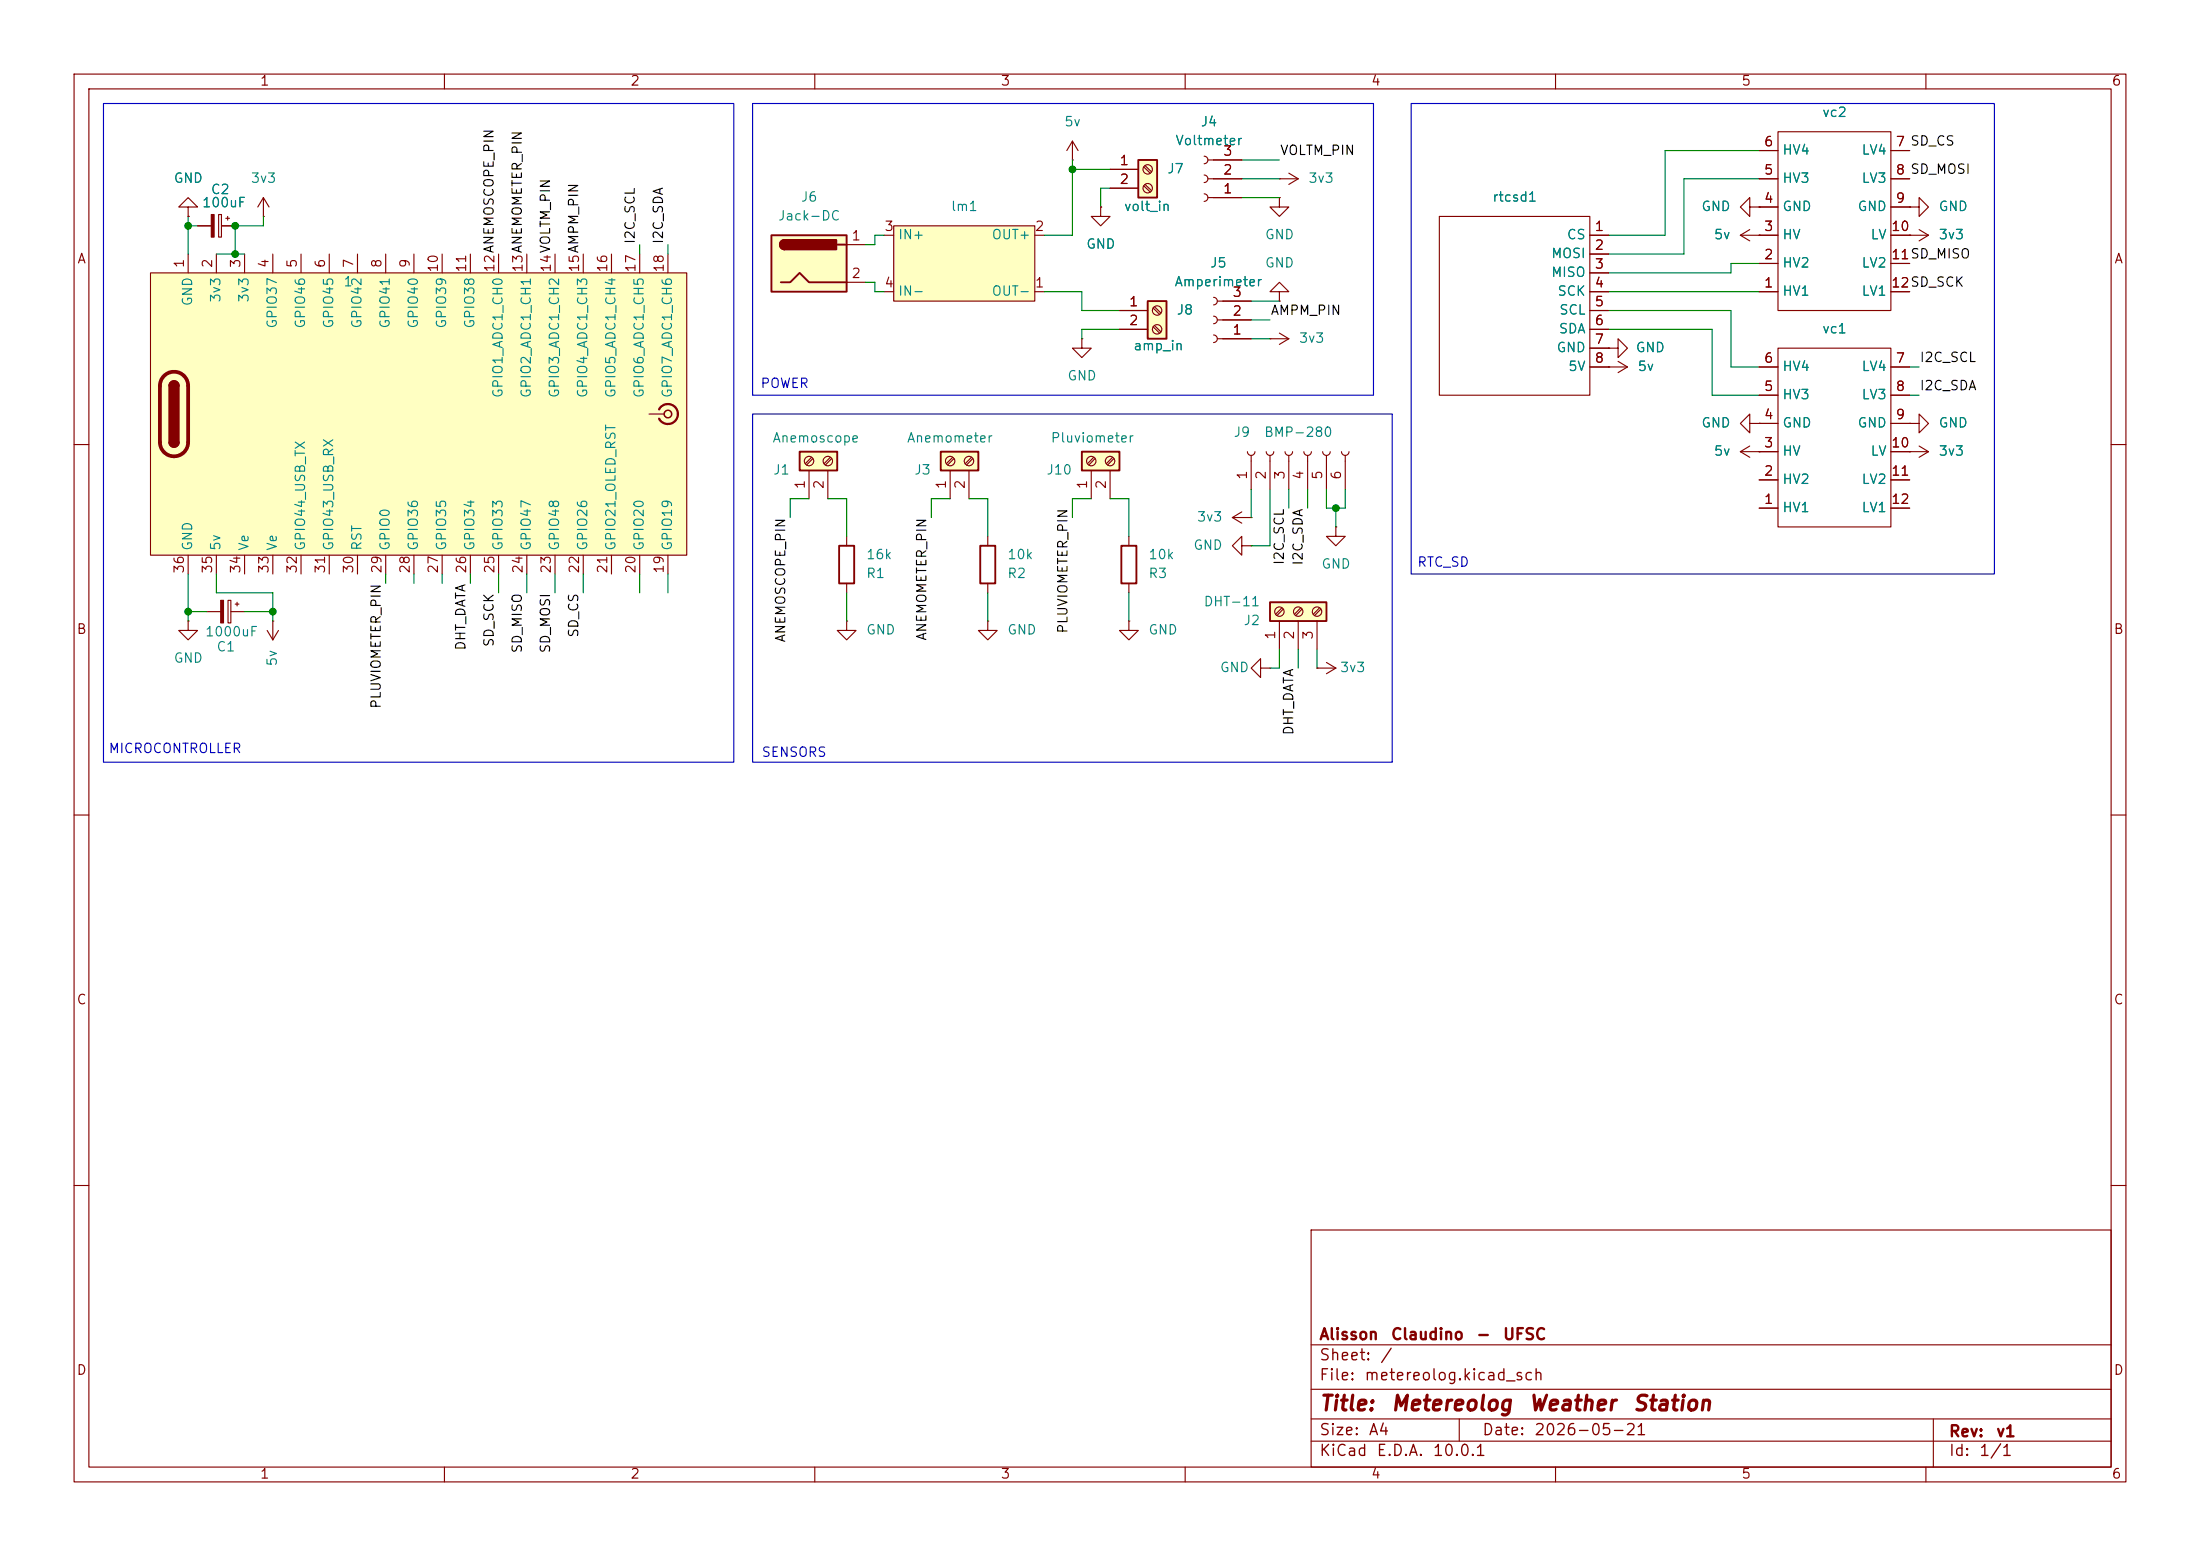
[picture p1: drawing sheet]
<svg xmlns="http://www.w3.org/2000/svg" width="297mm" height="210mm" viewBox="0 0 297 210" stroke-linecap="round" stroke-linejoin="round" font-family="sans-serif">
<g fill="none" stroke="#840000" stroke-width=".15">
<path d="M10 10h277v190h-277zM12 12h273v186h-273zM60 10v2M110 10v2M144.8 19.1l-.8 1.2M144.8 19.1l.7 1.2M144.8 19.1v2.5M160 10v2M210 10v2M260 10v2M144.8 21.6h.1M172.7 39.4h1.3l-1.3-1.3-1.3 1.3h1.3v1.2"/>
<path d="M172.7 24.1h.1M172.7 26.7v1.2h1.3l-1.3 1.3-1.3-1.3h1.3M172.7 26.7h.1M172.7 24.1h2.6M174 23.4l1.3 .7M175.3 24.1l-1.3 .8M146 45.7v1.3h1.3l-1.3 1.3-1.2-1.3h1.2M146 45.7h.1M163.8 45.2a.51 .51 0 0 1 .5 .5 .51 .51 0 0 1-.5 .5M163.8 42.7a.51 .51 0 0 1 .5 .5 .51 .51 0 0 1-.5 .5M163.8 40.1a.51 .51 0 0 1 .5 .5 .51 .51 0 0 1-.5 .5M164.3 45.7h4.6"/>
<path d="M164.3 43.2h4.6M164.3 40.6h4.6M172.7 40.6h.1M10 60h2M166.4 69.9l1.2 .7M166.4 69.9h2.5M167.6 69.1l-1.2 .8M168.9 69.9h.1M285 60h2M10 110h2M285 110h2M10 160h2"/>
<path d="M177 166h108v32h-108zM285 160h2M60 198v2M110 198v2M160 198v2M177 194.5h108M177 191.5h108M177 187.5h108M177 181.5h108M197 191.5v3M210 198v2M260 198v2"/>
<path d="M261 191.5v6.5"/>
</g>
<path d="M154.9 40.6h2.6v5.1h-2.6z" fill="#ffffc2"/>
<path d="M154.9 40.6h2.6v5.1h-2.6z" fill="none" stroke="#840000" stroke-width=".25"/>
<g fill="none" stroke="#840000" stroke-width=".15">
<path d="M151.1 41.9h3.8M151.1 44.5h3.8M155.7 41.6l.8 .8M155.7 44.1l.8 .9M155.9 41.4l.8 .8M155.9 43.9l.8 .9"/>
<circle cx="156.2" cy="41.9" r=".63"/>
<circle cx="156.2" cy="44.4" r=".63"/>
</g>
<path d="M120.6 30.5h19.1v10.1h-19.1z" fill="#ffffc2"/>
<path d="M119.4 39.4h1.2M119.4 31.8h1.2M120.6 30.5h19.1v10.1h-19.1zM139.7 39.4h1.3M139.7 31.8h1.3M162.6 26.2a.51 .51 0 0 1 .5 .5 .51 .51 0 0 1-.5 .5M162.6 23.6a.51 .51 0 0 1 .5 .5 .51 .51 0 0 1-.5 .5M162.6 21.1a.51 .51 0 0 1 .5 .5 .51 .51 0 0 1-.5 .5M163.1 26.7h4.5M163.1 24.1h4.5M163.1 21.6h4.5" fill="none" stroke="#840000" stroke-width=".15"/>
<path d="M153.7 21.6h2.5v5.1h-2.5z" fill="#ffffc2"/>
<path d="M153.7 21.6h2.5v5.1h-2.5z" fill="none" stroke="#840000" stroke-width=".25"/>
<g fill="none" stroke="#840000" stroke-width=".15">
<path d="M149.9 22.9h3.8M149.9 25.4h3.8M154.4 22.5l.9 .9M154.4 25.1l.9 .8M154.6 22.4l.8 .8M154.6 24.9l.8 .8"/>
<circle cx="154.9" cy="25.4" r=".63"/>
<circle cx="154.9" cy="22.9" r=".63"/>
</g>
<path d="M104.1 31.8h10.2v7.6h-10.2z" fill="#ffffc2"/>
<path d="M104.1 31.8h10.2v7.6h-10.2zM105.4 38.1h1.3l1.2-1.3 1.3 1.3h5.1M105.9 32.4a.64 .64 0 0 0-.6 .6 .64 .64 0 0 0 .6 .7M113 33h1.3" fill="none" stroke="#840000" stroke-width=".25"/>
<g fill="#840000" stroke="#840000" stroke-width=".25">
<path d="M105.5 32.6l.4-.2v1.3a.63 .63 0 0 1-.6-.4 .63 .63 0 0 1 .2-.7z"/>
<path d="M105.9 32.4h7v1.3h-7z"/>
</g>
<g fill="none" stroke="#840000" stroke-width=".15">
<path d="M240 17.8h15.3v24.1h-15.3zM114.3 33h2.5M114.3 38.1h2.5M148.6 27.9v1.3h1.3l-1.3 1.3-1.3-1.3h1.3M148.6 27.9h.1M194.3 29.2h20.3v24.1h-20.3zM214.6 31.8h2.6M214.6 34.3h2.6M214.6 36.8h2.6M214.6 39.4h2.6M234.9 31.8h5.1M234.9 31.8l1.3 .7"/>
<path d="M236.2 27.9v-1.2l-1.3 1.2 1.3 1.3v-1.3h1.3M236.2 31l-1.3 .8M237.5 31.8h.1M237.5 27.9h.1M237.5 39.4h2.5M237.5 35.6h2.5M237.5 27.9h2.5M237.5 24.1h2.5M237.5 20.3h2.5M255.3 31.8h5M255.3 39.4h2.5M255.3 35.6h2.5"/>
<path d="M255.3 27.9h2.5M255.3 24.1h2.5M255.3 20.3h2.5M257.8 27.9h1.3v-1.2l1.2 1.2-1.2 1.3v-1.3M257.8 27.9h.1M257.8 31.8h.1M259.1 31l1.2 .8M260.3 31.8l-1.2 .7M214.6 41.9h2.6M214.6 44.5h2.6M214.6 47h2.6M214.6 49.5h5.1"/>
<path d="M217.2 49.5h.1M217.2 47h1.2v-1.3l1.3 1.3-1.3 1.3v-1.3M217.2 47h.1M218.4 48.8l1.3 .7M219.7 49.5l-1.3 .8M236.2 57.2v-1.3l-1.3 1.3 1.3 1.2v-1.2h1.3M237.5 57.2h.1M257.8 57.2h1.3v-1.3l1.2 1.3-1.2 1.2v-1.2M257.8 57.2h.1M234.9 61l1.3 .7M234.9 61h2.6M236.2 60.2l-1.3 .8"/>
<path d="M237.5 61h.1M257.8 61h.1M257.8 61h2.5M259.1 60.2l1.2 .8M260.3 61l-1.2 .7M25.4 83.8v1.3h1.3l-1.3 1.3-1.3-1.3h1.3M25.4 83.8h.1M27.9 82.6h1.9M30.8 81h.4v3.1h-.4zM31.2 82.6h1.8M31.7 81.5h.6M32 81.3v.5"/>
<path d="M36.1 85.1l.7 1.3M36.8 83.8h.1M36.8 83.8v2.6M37.6 85.1l-.8 1.3"/>
</g>
<path d="M29.8 81h.4v3.1h-.4z" fill="#840000" stroke="#840000" stroke-width=".15"/>
<path d="M146 61h5.1v2.5h-5.1z" fill="#ffffc2"/>
<path d="M146 61h5.1v2.5h-5.1z" fill="none" stroke="#840000" stroke-width=".25"/>
<g fill="none" stroke="#840000" stroke-width=".15">
<path d="M237.5 57.2h2.5M237.5 53.3h2.5M237.5 49.5h2.5M240 47h15.3v24.1h-15.3zM255.3 57.2h2.5M255.3 53.3h2.5M255.3 49.5h2.5M147.3 63.5v3.8M147.7 61.7l-.9 .9M147.8 61.9l-.8 .9M149.9 63.5v3.8M150.2 61.7l-.8 .9"/>
<path d="M150.4 61.9l-.9 .9M237.5 68.6h2.5M237.5 64.8h2.5M237.5 61h2.5M255.3 68.6h2.5M255.3 64.8h2.5M255.3 61h2.5M152.4 83.8v1.3h1.3l-1.3 1.3-1.3-1.3h1.3M152.4 83.8h.1"/>
<circle cx="147.3" cy="62.2" r=".63"/>
<circle cx="149.9" cy="62.2" r=".63"/>
</g>
<path d="M20.3 36.8h72.4v38.1h-72.4z" fill="#ffffc2"/>
<path d="M22.1 50.7a1.9 1.9 0 0 1 2.1-.4 1.9 1.9 0 0 1 1.2 1.8v7.6a1.91 1.91 0 0 1-1.9 1.9 1.91 1.91 0 0 1-1.9-1.9v-7.6a1.9 1.9 0 0 1 .5-1.4z" fill="none" stroke="#840000" stroke-width=".51"/>
<g fill="#840000" stroke="#840000" stroke-width=".25">
<path d="M22.9 52.1h1.2v7.6h-1.2z"/>
<path d="M23 51.6a.64 .64 0 0 1 .7-.1 .64 .64 0 0 1 .4 .6h-1.2z"/>
<path d="M22.9 59.7h1.2a.64 .64 0 0 1-.6 .6 .64 .64 0 0 1-.6-.6z"/>
</g>
<path d="M22.9 52.1a.64 .64 0 0 1 .6-.7 .64 .64 0 0 1 .6 .7M22.9 59.7a.64 .64 0 0 0 .6 .6 .64 .64 0 0 0 .6-.6M132.3 73.7h2.1v5h-2.1zM151.4 73.7h2v5h-2z" fill="none" stroke="#840000" stroke-width=".25"/>
<g fill="none" stroke="#840000" stroke-width=".15">
<path d="M20.3 36.8h72.4v38.1h-72.4zM25.4 27.9h1.3l-1.3-1.2-1.3 1.2h1.3v1.3M25.4 29.2h.1M25.4 34.3v2.5M26.7 30.5h1.8M29.2 34.3v2.5M29.5 29h.4v3h-.4zM29.9 30.5h1.8M30.5 29.5h.5M30.7 29.2v.5M33 34.3v2.5M35.6 29.2h.1"/>
<path d="M35.6 26.7l.7 1.2M35.6 26.7l-.8 1.2M35.6 26.7v2.5M36.8 34.3v2.5M40.6 34.3v2.5M44.4 34.3v2.5M48.3 34.3v2.5M52.1 34.3v2.5M55.9 34.3v2.5M59.7 34.3v2.5M63.5 34.3v2.5M67.3 34.3v2.5"/>
<path d="M71.1 34.3v2.5M74.9 34.3v2.5M78.7 34.3v2.5M82.5 34.3v2.5M86.4 34.3v2.5M90.2 34.3v2.5M87.6 55.9h2.1M171.4 45.7h.1M171.4 45.7h2.6M172.7 45l1.3 .7M174 45.7l-1.3 .8M25.4 74.9v2.6"/>
<path d="M29.2 74.9v2.6M33 74.9v2.6M36.8 74.9v2.6M40.6 74.9v2.6M44.4 74.9v2.6M48.3 74.9v2.6M52.1 74.9v2.6M55.9 74.9v2.6M59.7 74.9v2.6M63.5 74.9v2.6M67.3 74.9v2.6M71.1 74.9v2.6"/>
<path d="M74.9 74.9v2.6M78.7 74.9v2.6M82.5 74.9v2.6M86.4 74.9v2.6M90.2 74.9v2.6M133.3 72.4v1.3M133.3 78.7v1.3M152.4 72.4v1.3M152.4 78.7v1.3M133.3 83.8v1.3h1.3l-1.3 1.3-1.2-1.3h1.2M133.3 83.8h.1"/>
</g>
<circle cx="90.2" cy="55.9" r=".51" fill="none" stroke="#840000" stroke-width=".2"/>
<path d="M89 55.2a1.35 1.35 0 0 1 2-.4 1.35 1.35 0 0 1 0 2.1 1.35 1.35 0 0 1-2-.4" fill="none" stroke="#840000" stroke-width=".3"/>
<path d="M28.5 29h.4v3h-.4z" fill="#840000" stroke="#840000" stroke-width=".15"/>
<path d="M127 61h5.1v2.5h-5.1z" fill="#ffffc2"/>
<path d="M113.3 73.7h2v5h-2zM127 61h5.1v2.5h-5.1z" fill="none" stroke="#840000" stroke-width=".25"/>
<g fill="none" stroke="#840000" stroke-width=".15">
<path d="M114.3 72.4v1.3M114.3 78.7v1.3M128.3 63.5v3.8M128.6 61.7l-.8 .9M128.8 61.9l-.9 .9M130.8 63.5v3.8M131.1 61.7l-.8 .9M131.3 61.9l-.8 .9"/>
<circle cx="128.3" cy="62.2" r=".63"/>
<circle cx="130.8" cy="62.2" r=".63"/>
</g>
<path d="M107.9 61h5.1v2.5h-5.1z" fill="#ffffc2"/>
<path d="M107.9 61h5.1v2.5h-5.1z" fill="none" stroke="#840000" stroke-width=".25"/>
<g fill="none" stroke="#840000" stroke-width=".15">
<path d="M109.2 63.5v3.8M109.6 61.7l-.9 .9M109.7 61.9l-.8 .9M111.8 63.5v3.8M112.1 61.7l-.8 .9M112.3 61.9l-.9 .9M168.4 61a.51 .51 0 0 0 .5 .5 .51 .51 0 0 0 .5-.5M168.9 61.5v4.5M170.9 61a.51 .51 0 0 0 .5 .5 .51 .51 0 0 0 .6-.5M171.4 61.5v4.5M173.5 61a.51 .51 0 0 0 .5 .5 .51 .51 0 0 0 .5-.5M174 61.5v4.5"/>
<path d="M176 61a.51 .51 0 0 0 .5 .5 .51 .51 0 0 0 .5-.5M176.5 61.5v4.5M178.6 61a.51 .51 0 0 0 .5 .5 .51 .51 0 0 0 .5-.5M179.1 61.5v4.5M181.1 61a.51 .51 0 0 0 .5 .5 .51 .51 0 0 0 .5-.5M181.6 61.5v4.5M114.3 83.8v1.3h1.3l-1.3 1.3-1.3-1.3h1.3M114.3 83.8h.1M170.2 90.2v-1.3l-1.3 1.3 1.3 1.2v-1.2h1.2M171.4 90.2h.1"/>
<circle cx="109.2" cy="62.2" r=".63"/>
<circle cx="111.8" cy="62.2" r=".63"/>
</g>
<path d="M171.4 81.3h7.7v2.5h-7.7z" fill="#ffffc2"/>
<path d="M171.4 81.3h7.7v2.5h-7.7z" fill="none" stroke="#840000" stroke-width=".25"/>
<g fill="none" stroke="#840000" stroke-width=".15">
<path d="M25.4 29.2h.1M26.7 30.5h1.8M29.9 30.5h1.8M148.6 27.9h.1M149.9 22.9h3.8M149.9 25.4h3.8M163.8 26.7h3.8M163.8 24.1h3.8M163.8 21.6h3.8M214.6 39.4h2.6M214.6 31.8h2.6M214.6 34.3h2.6"/>
<path d="M214.6 36.8h2.6M237.5 27.9h.1M237.5 31.8h.1M237.5 24.1h2.5M237.5 39.4h2.5M237.5 35.6h2.5M237.5 31.8h2.5M237.5 27.9h2.5M237.5 20.3h2.5M255.3 24.1h2.5M255.3 39.4h2.5M255.3 35.6h2.5"/>
<path d="M255.3 31.8h2.5M255.3 27.9h2.5M255.3 20.3h2.5M257.8 31.8h.1M257.8 27.9h.1M151.1 41.9h3.8M151.1 44.5h3.8M165.1 45.7h3.8M165.1 43.2h3.8M165.1 40.6h3.8M214.6 41.9h2.6M214.6 44.5h2.6"/>
<path d="M214.6 49.5h2.6M214.6 47h2.6M217.2 47h.1M217.2 49.5h.1M237.5 57.2h.1M237.5 57.2h2.5M237.5 53.3h2.5M237.5 49.5h2.5M255.3 57.2h2.5M255.3 53.3h2.5M255.3 49.5h2.5M257.8 57.2h.1"/>
<path d="M167.6 73.7v-1.3l-1.2 1.3 1.2 1.2v-1.2h1.3M168.9 73.7h.1M180.3 71.1v1.3h1.3l-1.3 1.3-1.2-1.3h1.2M180.3 71.1h.1M237.5 61h.1M237.5 68.6h2.5M237.5 64.8h2.5M237.5 61h2.5M255.3 68.6h2.5M255.3 64.8h2.5M255.3 61h2.5M257.8 61h.1"/>
<path d="M172.7 83.8v3.8M173.1 82l-.9 .9M173.2 82.2l-.8 .9M175.3 83.8v3.8M175.6 82l-.8 .9M175.8 82.2l-.9 .9M177.8 90.2h.1M177.8 83.8v3.8M177.8 90.2h2.5M178.1 82l-.8 .9M178.3 82.2l-.8 .9M179.1 89.4l1.2 .8"/>
<path d="M180.3 90.2l-1.2 .7"/>
<circle cx="172.7" cy="82.5" r=".63"/>
<circle cx="175.3" cy="82.5" r=".63"/>
<circle cx="177.8" cy="82.5" r=".63"/>
</g>
<g fill="none" stroke="#008400" stroke-width=".15">
<path d="M25.4 30.5h1.3M25.4 29.2v5.1M29.2 34.3h3.8M35.6 29.2v1.3h-3.9v3.8M86.4 33v1.3M90.2 33v1.3M116.8 38.1h1.3v1.3h1.3M119.4 31.8h-1.3v1.2h-1.3M141 39.4h5v2.5h5.1M144.8 22.9h5.1M144.8 21.6v10.2h-3.8M149.9 25.4h-1.3v2.5"/>
<path d="M167.6 21.6h5.1M167.6 26.7h5.1M167.6 24.1h5.1M217.2 39.4h20.3M237.5 20.3h-12.7v11.5h-7.6M237.5 35.6h-3.8v1.2h-16.5M237.5 24.1h-10.2v10.2h-10.1M151.1 44.5h-5.1v1.2M168.9 45.7h2.5M168.9 43.2h2.5M168.9 40.6h3.8M217.2 44.5h13.9v8.8h6.4"/>
<path d="M217.2 41.9h16.5v7.6h3.8M257.8 53.3h1.3M257.8 49.5h1.3M25.4 77.5v6.3M29.2 77.5v2.5h7.6v3.8M52.1 77.5v1.2M55.9 77.5v1.2M59.7 77.5v1.2M63.5 77.5v1.2M67.3 77.5v2.5M71.1 77.5v2.5M74.9 77.5v2.5"/>
<path d="M78.7 77.5v2.5M86.4 77.5v2.5M90.2 77.5v2.5M109.2 67.3h-2.5v2.6M111.8 67.3h2.5v5.1M128.3 67.3h-2.6v2.6M130.8 67.3h2.5v5.1M147.3 67.3h-2.5v2.6M149.9 67.3h2.5v5.1M168.9 66v3.9M171.4 66v7.7h-2.5M174 66v2.6"/>
<path d="M176.5 66v2.6M179.1 66v2.6h2.5v-2.6M180.3 68.6v2.5M25.4 82.6h2.5M33 82.6h3.8M114.3 80v3.8M133.3 80v3.8M152.4 80v3.8M172.7 87.6v2.6h-1.3M175.3 87.6v2.6M177.8 87.6v2.6"/>
</g>
<path d="M14 14h85.1v88.9h-85.1zM101.6 14h83.8v39.3h-83.8zM190.5 14h78.7v63.5h-78.7zM101.6 55.9h86.4v47h-86.4z" fill="none" stroke="#0000c2" stroke-width=".15"/>
<g fill="#008400" stroke="#008400" stroke-width=".14">
<circle cx="25.4" cy="82.6" r=".46"/>
<circle cx="36.8" cy="82.6" r=".46"/>
<circle cx="31.7" cy="34.3" r=".46"/>
<circle cx="31.7" cy="30.5" r=".46"/>
<circle cx="25.4" cy="30.5" r=".46"/>
<circle cx="180.3" cy="68.6" r=".46"/>
<circle cx="144.8" cy="22.9" r=".46"/>
</g>
<g font-size="2" fill="#840000">
<text x="178" y="190.9">Title:</text>
<text x="187.7" y="190.9">Metereolog</text>
<text x="206.3" y="190.9">Weather</text>
<text x="220.3" y="190.9">Station</text>
</g>
<g font-size="1.5" fill="#840000">
<text x="178" y="184">Sheet:</text>
<text x="178" y="181.2">Alisson</text>
<text x="186.2" y="184">/</text>
<text x="187.7" y="181.2">Claudino</text>
<text x="199.2" y="181.2">-</text>
<text x="202.8" y="181.2">UFSC</text>
<text x="178" y="186.7">File:</text>
<text x="184.1" y="186.7">metereolog.kicad_sch</text>
<text x="178" y="196.9">KiCad</text>
<text x="178" y="194.1">Size:</text>
<text x="184.7" y="194.1">A4</text>
<text x="185.7" y="196.9">E.D.A.</text>
<text x="193.3" y="196.9">10.0.1</text>
<text x="200" y="194.1">Date:</text>
<text x="207" y="194.1">2026-05-21</text>
<text x="263" y="194.3">Rev:</text>
<text x="263" y="196.9">Id:</text>
<text x="267.1" y="196.9">1/1</text>
<text x="269.4" y="194.3">v1</text>
</g>
<g font-size="1.3" fill="#840000">
<text x="35" y="11.9">1</text>
<text x="85" y="11.9">2</text>
<text x="135" y="11.9">3</text>
<text x="185" y="11.9">4</text>
<text x="235" y="11.9">5</text>
<text x="285" y="11.9">6</text>
<text x="151.1" y="22.6">1</text>
<text x="165" y="23.9">2</text>
<text x="165" y="21.3">3</text>
<text x="238.1" y="23.9">5</text>
<text x="238.1" y="20.1">6</text>
<text x="255.8" y="20.1">7 SD_CS</text>
<text x="255.8" y="23.9">8 SD_MOSI</text>
<text x="255.8" y="20.1">7</text>
<text x="255.8" y="23.9">8</text>
<text x="151.1" y="25.1">2</text>
<text x="165" y="26.4">1</text>
<text x="238.1" y="27.7">4</text>
<text x="255.8" y="27.7">9</text>
<text x="10.3" y="35.9">A</text>
<text x="114.9" y="32.8">1</text>
<text x="119.3" y="31.5">3</text>
<text x="139.6" y="31.5">2</text>
<text x="215.2" y="31.5">1</text>
<text x="215.2" y="34">2</text>
<text x="238.1" y="35.3">2</text>
<text x="238.1" y="31.5">3</text>
<text x="255.2" y="31.5">10</text>
<text x="255.2" y="35.3">11SD_MISO</text>
<text x="255.2" y="35.3">11</text>
<text x="285.3" y="35.9">A</text>
<text x="25.1" y="36.3" transform="rotate(-90 25.1 36.3)">1</text>
<text x="29" y="36.3" transform="rotate(-90 29 36.3)">2</text>
<text x="32.8" y="36.3" transform="rotate(-90 32.8 36.3)">3</text>
<text x="36.6" y="36.3" transform="rotate(-90 36.6 36.3)">4</text>
<text x="40.4" y="36.3" transform="rotate(-90 40.4 36.3)">5</text>
<text x="44.2" y="36.3" transform="rotate(-90 44.2 36.3)">6</text>
<text x="48" y="36.3" transform="rotate(-90 48 36.3)">7</text>
<text x="51.8" y="36.3" transform="rotate(-90 51.8 36.3)">8</text>
<text x="55.6" y="36.3" transform="rotate(-90 55.6 36.3)">9</text>
<text x="59.4" y="36.9" transform="rotate(-90 59.4 36.9)">10</text>
<text x="63.2" y="36.9" transform="rotate(-90 63.2 36.9)">11</text>
<text x="67.1" y="36.9" transform="rotate(-90 67.1 36.9)">12ANEMOSCOPE_PIN</text>
<text x="70.9" y="36.9" transform="rotate(-90 70.9 36.9)">13ANEMOMETER_PIN</text>
<text x="74.7" y="36.9" transform="rotate(-90 74.7 36.9)">14VOLTM_PIN</text>
<text x="78.5" y="36.9" transform="rotate(-90 78.5 36.9)">15AMPM_PIN</text>
<text x="82.3" y="36.9" transform="rotate(-90 82.3 36.9)">16</text>
<text x="86.1" y="36.9" transform="rotate(-90 86.1 36.9)">17</text>
<text x="89.9" y="36.9" transform="rotate(-90 89.9 36.9)">18</text>
<text x="114.9" y="37.8">2</text>
<text x="119.3" y="39.1">4</text>
<text x="139.6" y="39.1">1</text>
<text x="152.3" y="41.7">1</text>
<text x="166.3" y="40.4">3</text>
<text x="215.2" y="36.6">3</text>
<text x="215.2" y="39.1">4</text>
<text x="215.2" y="41.7">5</text>
<text x="238.1" y="39.1">1</text>
<text x="255.2" y="39.1">12SD_SCK</text>
<text x="255.2" y="39.1">12</text>
<text x="152.3" y="44.2">2</text>
<text x="166.3" y="45.5">1</text>
<text x="166.3" y="42.9">2</text>
<text x="215.2" y="44.2">6</text>
<text x="215.2" y="46.7">7</text>
<text x="215.2" y="49.3">8</text>
<text x="238.1" y="53.1">5</text>
<text x="238.1" y="49.3">6</text>
<text x="255.8" y="49.3">7</text>
<text x="255.8" y="53.1">8</text>
<text x="238.1" y="56.9">4</text>
<text x="255.8" y="56.9">9</text>
<text x="168.7" y="64.8" transform="rotate(-90 168.7 64.8)">1</text>
<text x="171.2" y="64.8" transform="rotate(-90 171.2 64.8)">2</text>
<text x="173.7" y="64.8" transform="rotate(-90 173.7 64.8)">3</text>
<text x="176.3" y="64.8" transform="rotate(-90 176.3 64.8)">4</text>
<text x="178.8" y="64.8" transform="rotate(-90 178.8 64.8)">5</text>
<text x="181.4" y="64.8" transform="rotate(-90 181.4 64.8)">6</text>
<text x="238.1" y="64.5">2</text>
<text x="238.1" y="60.7">3</text>
<text x="255.2" y="60.7">10</text>
<text x="255.2" y="64.5">11</text>
<text x="109" y="66.1" transform="rotate(-90 109 66.1)">1</text>
<text x="111.5" y="66.1" transform="rotate(-90 111.5 66.1)">2</text>
<text x="128" y="66.1" transform="rotate(-90 128 66.1)">1</text>
<text x="130.6" y="66.1" transform="rotate(-90 130.6 66.1)">2</text>
<text x="147.1" y="66.1" transform="rotate(-90 147.1 66.1)">1</text>
<text x="149.6" y="66.1" transform="rotate(-90 149.6 66.1)">2</text>
<text x="238.1" y="68.3">1</text>
<text x="255.2" y="68.3">12</text>
<text x="25.1" y="77.5" transform="rotate(-90 25.1 77.5)">36</text>
<text x="29" y="77.5" transform="rotate(-90 29 77.5)">35</text>
<text x="32.8" y="77.5" transform="rotate(-90 32.8 77.5)">34</text>
<text x="36.6" y="77.5" transform="rotate(-90 36.6 77.5)">33</text>
<text x="40.4" y="77.5" transform="rotate(-90 40.4 77.5)">32</text>
<text x="44.2" y="77.5" transform="rotate(-90 44.2 77.5)">31</text>
<text x="48" y="77.5" transform="rotate(-90 48 77.5)">30</text>
<text x="51.8" y="77.5" transform="rotate(-90 51.8 77.5)">29</text>
<text x="55.6" y="77.5" transform="rotate(-90 55.6 77.5)">28</text>
<text x="59.4" y="77.5" transform="rotate(-90 59.4 77.5)">27</text>
<text x="63.2" y="77.5" transform="rotate(-90 63.2 77.5)">26</text>
<text x="67.1" y="77.5" transform="rotate(-90 67.1 77.5)">25</text>
<text x="70.9" y="77.5" transform="rotate(-90 70.9 77.5)">24</text>
<text x="74.7" y="77.5" transform="rotate(-90 74.7 77.5)">23</text>
<text x="78.5" y="77.5" transform="rotate(-90 78.5 77.5)">22</text>
<text x="82.3" y="77.5" transform="rotate(-90 82.3 77.5)">21</text>
<text x="86.1" y="77.5" transform="rotate(-90 86.1 77.5)">20</text>
<text x="89.9" y="77.5" transform="rotate(-90 89.9 77.5)">19</text>
<text x="10.3" y="85.9">B</text>
<text x="172.5" y="86.4" transform="rotate(-90 172.5 86.4)">1</text>
<text x="175" y="86.4" transform="rotate(-90 175 86.4)">2</text>
<text x="177.5" y="86.4" transform="rotate(-90 177.5 86.4)">3</text>
<text x="285.3" y="85.9">B</text>
<text x="10.3" y="135.9">C</text>
<text x="285.3" y="135.9">C</text>
<text x="10.3" y="185.9">D</text>
<text x="285.3" y="185.9">D</text>
<text x="35" y="199.9">1</text>
<text x="85" y="199.9">2</text>
<text x="135" y="199.9">3</text>
<text x="185" y="199.9">4</text>
<text x="235" y="199.9">5</text>
<text x="285" y="199.9">6</text>
</g>
<g font-size="1.3" fill="#008484">
<text x="143.6" y="17.4">5v</text>
<text x="162" y="17.4">J4</text>
<text x="245.9" y="16.1">vc2</text>
<text x="157.5" y="23.7">J7</text>
<text x="158.6" y="19.9">Voltmeter</text>
<text x="240.5" y="21.2">HV4</text>
<text x="251.2" y="21.2">LV4</text>
<text x="23.4" y="25">GND</text>
<text x="27.2" y="28.3">100uF</text>
<text x="28.4" y="26.5">C2</text>
<text x="33.8" y="25">3v3</text>
<text x="108" y="27.5">J6</text>
<text x="128.3" y="28.8">lm1</text>
<text x="151.6" y="28.8">volt_in</text>
<text x="176.5" y="25">3v3</text>
<text x="201.4" y="27.5">rtcsd1</text>
<text x="229.6" y="28.8">GND</text>
<text x="240.5" y="28.8">GND</text>
<text x="240.5" y="25">HV3</text>
<text x="250.7" y="28.8">GND</text>
<text x="251.2" y="25">LV3</text>
<text x="261.6" y="28.8">GND</text>
<text x="104.9" y="30.1">Jack-DC</text>
<text x="121.2" y="32.6">IN+</text>
<text x="133.8" y="32.6">OUT+</text>
<text x="146.6" y="33.9">GND</text>
<text x="170.7" y="32.6">GND</text>
<text x="209.3" y="35.2">MOSI</text>
<text x="211.4" y="32.6">CS</text>
<text x="231.3" y="32.6">5v</text>
<text x="240.5" y="32.6">HV</text>
<text x="252.4" y="32.6">LV</text>
<text x="261.6" y="32.6">3v3</text>
<text x="26.3" y="41.4" transform="rotate(-90 26.3 41.4)">GND</text>
<text x="30.1" y="40.9" transform="rotate(-90 30.1 40.9)">3v3</text>
<text x="33.9" y="40.9" transform="rotate(-90 33.9 40.9)">3v3</text>
<text x="46.3" y="39">1</text>
<text x="121.2" y="40.2">IN-</text>
<text x="133.8" y="40.2">OUT-</text>
<text x="158.5" y="39">Amperimeter</text>
<text x="163.3" y="36.4">J5</text>
<text x="170.7" y="36.4">GND</text>
<text x="209.3" y="37.7">MISO</text>
<text x="210.2" y="40.2">SCK</text>
<text x="240.5" y="40.2">HV1</text>
<text x="240.5" y="36.4">HV2</text>
<text x="251.2" y="36.4">LV2</text>
<text x="251.2" y="40.2">LV1</text>
<text x="37.7" y="44.4" transform="rotate(-90 37.7 44.4)">GPIO37</text>
<text x="41.5" y="44.4" transform="rotate(-90 41.5 44.4)">GPIO46</text>
<text x="45.3" y="44.4" transform="rotate(-90 45.3 44.4)">GPIO45</text>
<text x="49.1" y="44.4" transform="rotate(-90 49.1 44.4)">GPIO42</text>
<text x="52.9" y="44.4" transform="rotate(-90 52.9 44.4)">GPIO41</text>
<text x="56.7" y="44.4" transform="rotate(-90 56.7 44.4)">GPIO40</text>
<text x="60.6" y="44.4" transform="rotate(-90 60.6 44.4)">GPIO39</text>
<text x="64.4" y="44.4" transform="rotate(-90 64.4 44.4)">GPIO38</text>
<text x="152.9" y="47.6">amp_in</text>
<text x="158.8" y="42.8">J8</text>
<text x="175.3" y="46.6">3v3</text>
<text x="210" y="47.9">GND</text>
<text x="210.4" y="45.3">SDA</text>
<text x="210.4" y="42.8">SCL</text>
<text x="220.7" y="47.9">GND</text>
<text x="245.9" y="45.3">vc1</text>
<text x="68.2" y="53.8" transform="rotate(-90 68.2 53.8)">GPIO1_ADC1_CH0</text>
<text x="72" y="53.8" transform="rotate(-90 72 53.8)">GPIO2_ADC1_CH1</text>
<text x="75.8" y="53.8" transform="rotate(-90 75.8 53.8)">GPIO3_ADC1_CH2</text>
<text x="79.6" y="53.8" transform="rotate(-90 79.6 53.8)">GPIO4_ADC1_CH3</text>
<text x="83.4" y="53.8" transform="rotate(-90 83.4 53.8)">GPIO5_ADC1_CH4</text>
<text x="87.2" y="53.8" transform="rotate(-90 87.2 53.8)">GPIO6_ADC1_CH5</text>
<text x="91" y="53.8" transform="rotate(-90 91 53.8)">GPIO7_ADC1_CH6</text>
<text x="144" y="51.7">GND</text>
<text x="211.6" y="50.4">5V</text>
<text x="221" y="50.4">5v</text>
<text x="240.5" y="50.4">HV4</text>
<text x="251.2" y="50.4">LV4</text>
<text x="166.4" y="59.3">J9</text>
<text x="170.6" y="59.3">BMP-280</text>
<text x="229.6" y="58">GND</text>
<text x="240.5" y="58">GND</text>
<text x="240.5" y="54.2">HV3</text>
<text x="250.7" y="58">GND</text>
<text x="251.2" y="54.2">LV3</text>
<text x="261.6" y="58">GND</text>
<text x="104.2" y="60">Anemoscope</text>
<text x="104.3" y="64.4">J1</text>
<text x="122.3" y="60">Anemometer</text>
<text x="123.3" y="64.4">J3</text>
<text x="141.2" y="64.4">J10</text>
<text x="141.8" y="60">Pluviometer</text>
<text x="231.3" y="61.8">5v</text>
<text x="240.5" y="65.6">HV2</text>
<text x="240.5" y="61.8">HV</text>
<text x="251.2" y="65.6">LV2</text>
<text x="252.4" y="61.8">LV</text>
<text x="261.6" y="61.8">3v3</text>
<text x="161.5" y="70.7">3v3</text>
<text x="240.5" y="69.4">HV1</text>
<text x="251.2" y="69.4">LV1</text>
<text x="26.3" y="74.4" transform="rotate(-90 26.3 74.4)">GND</text>
<text x="30.1" y="74.4" transform="rotate(-90 30.1 74.4)">5v</text>
<text x="33.9" y="74.4" transform="rotate(-90 33.9 74.4)">Ve</text>
<text x="37.7" y="74.4" transform="rotate(-90 37.7 74.4)">Ve</text>
<text x="41.5" y="74.4" transform="rotate(-90 41.5 74.4)">GPIO44_USB_TX</text>
<text x="45.3" y="74.4" transform="rotate(-90 45.3 74.4)">GPIO43_USB_RX</text>
<text x="49.1" y="74.4" transform="rotate(-90 49.1 74.4)">RST</text>
<text x="52.9" y="74.4" transform="rotate(-90 52.9 74.4)">GPIO0</text>
<text x="56.7" y="74.4" transform="rotate(-90 56.7 74.4)">GPIO36</text>
<text x="60.6" y="74.4" transform="rotate(-90 60.6 74.4)">GPIO35</text>
<text x="64.4" y="74.4" transform="rotate(-90 64.4 74.4)">GPIO34</text>
<text x="68.2" y="74.4" transform="rotate(-90 68.2 74.4)">GPIO33</text>
<text x="72" y="74.4" transform="rotate(-90 72 74.4)">GPIO47</text>
<text x="75.8" y="74.4" transform="rotate(-90 75.8 74.4)">GPIO48</text>
<text x="79.6" y="74.4" transform="rotate(-90 79.6 74.4)">GPIO26</text>
<text x="83.4" y="74.4" transform="rotate(-90 83.4 74.4)">GPIO21_OLED_RST</text>
<text x="87.2" y="74.4" transform="rotate(-90 87.2 74.4)">GPIO20</text>
<text x="91" y="74.4" transform="rotate(-90 91 74.4)">GPIO19</text>
<text x="116.8" y="75.8">16k</text>
<text x="135.9" y="75.8">10k</text>
<text x="154.9" y="75.8">10k</text>
<text x="161" y="74.5">GND</text>
<text x="178.3" y="77.1">GND</text>
<text x="116.8" y="78.3">R1</text>
<text x="135.9" y="78.3">R2</text>
<text x="154.9" y="78.3">R3</text>
<text x="162.4" y="82.1">DHT-11</text>
<text x="23.4" y="89.8">GND</text>
<text x="27.6" y="86.2">1000uF</text>
<text x="29.1" y="88.2">C1</text>
<text x="116.8" y="86">GND</text>
<text x="135.9" y="86">GND</text>
<text x="154.9" y="86">GND</text>
<text x="167.8" y="84.7">J2</text>
<text x="37.7" y="90" transform="rotate(-90 37.7 90)">5v</text>
<text x="164.6" y="91">GND</text>
<text x="180.8" y="91">3v3</text>
</g>
<g font-size="1.3">
<text x="172.7" y="21.2">VOLTM_PIN</text>
<text x="86" y="33" transform="rotate(-90 86 33)">I2C_SCL</text>
<text x="89.8" y="33" transform="rotate(-90 89.8 33)">I2C_SDA</text>
<text x="171.4" y="42.8">AMPM_PIN</text>
<text x="259.1" y="49.2">I2C_SCL</text>
<text x="259.1" y="53">I2C_SDA</text>
<text x="173.6" y="76.3" transform="rotate(-90 173.6 76.3)">I2C_SCL</text>
<text x="176.2" y="76.4" transform="rotate(-90 176.2 76.4)">I2C_SDA</text>
<text x="63.2" y="87.9" transform="rotate(-90 63.2 87.9)">DHT_DATA</text>
<text x="67" y="87.4" transform="rotate(-90 67 87.4)">SD_SCK</text>
<text x="70.8" y="88.3" transform="rotate(-90 70.8 88.3)">SD_MISO</text>
<text x="74.6" y="88.3" transform="rotate(-90 74.6 88.3)">SD_MOSI</text>
<text x="78.4" y="86.1" transform="rotate(-90 78.4 86.1)">SD_CS</text>
<text x="106.3" y="86.8" transform="rotate(-90 106.3 86.8)">ANEMOSCOPE_PIN</text>
<text x="125.4" y="86.6" transform="rotate(-90 125.4 86.6)">ANEMOMETER_PIN</text>
<text x="144.4" y="85.6" transform="rotate(-90 144.4 85.6)">PLUVIOMETER_PIN</text>
<text x="51.7" y="95.8" transform="rotate(-90 51.7 95.8)">PLUVIOMETER_PIN</text>
<text x="174.9" y="99.3" transform="rotate(-90 174.9 99.3)">DHT_DATA</text>
</g>
<g font-size="1.3" fill="#0000c2">
<text x="102.6" y="52.7">POWER</text>
<text x="191.2" y="76.8">RTC_SD</text>
<text x="14.6" y="102">MICROCONTROLLER</text>
<text x="102.7" y="102.5">SENSORS</text>
</g>
</svg>
